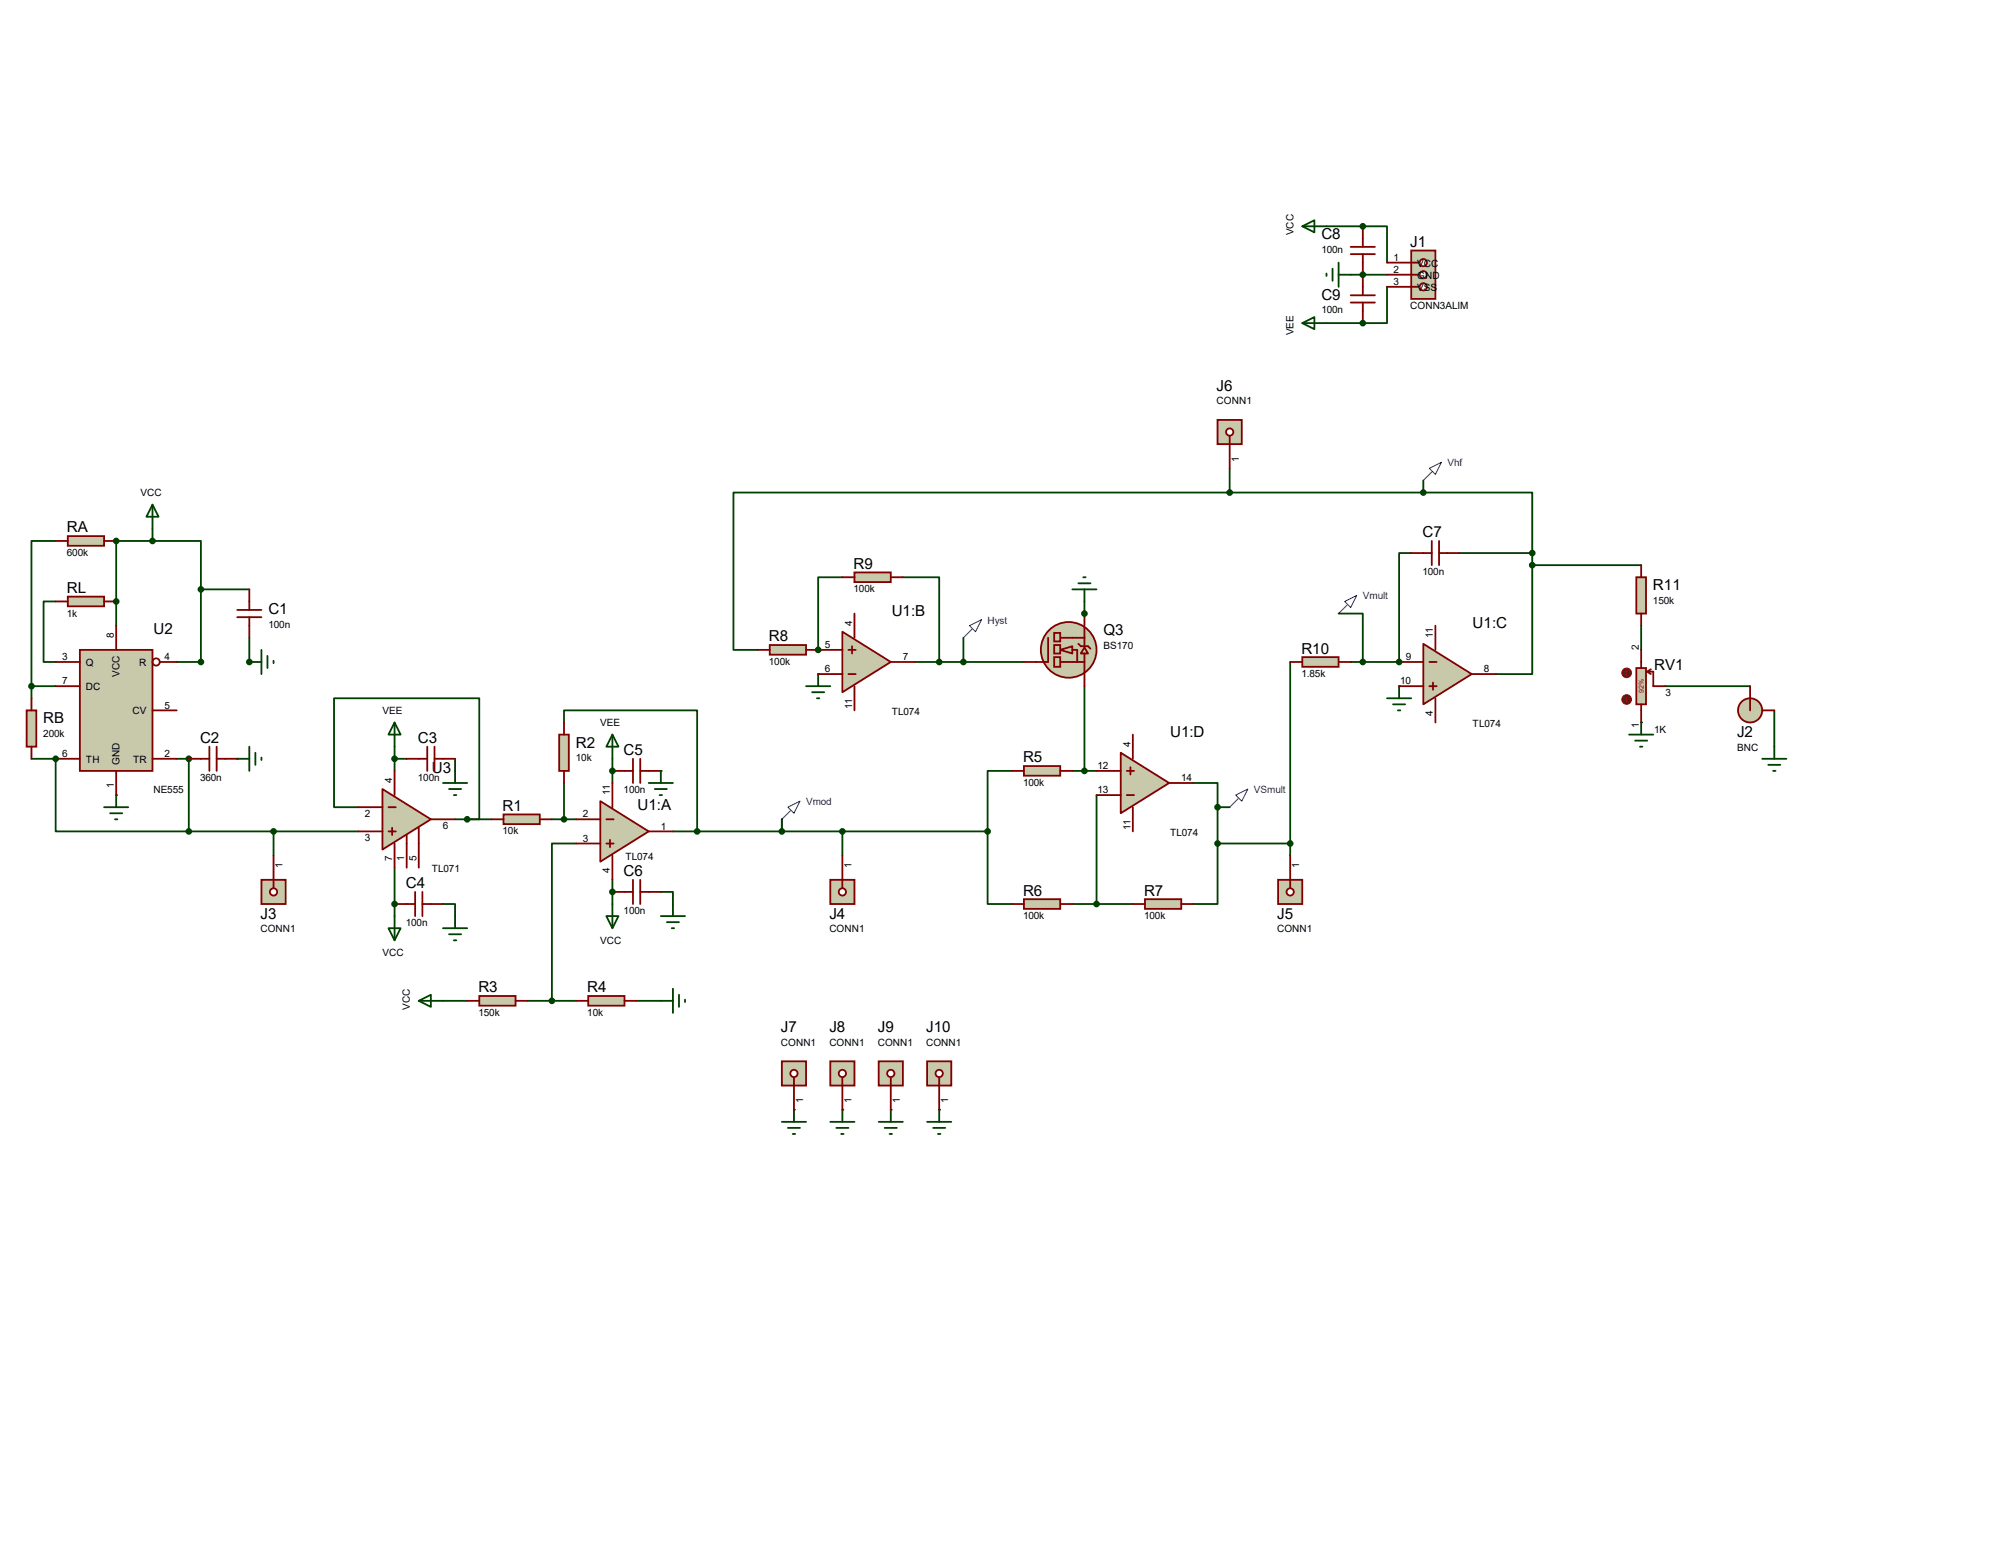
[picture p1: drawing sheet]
<svg xmlns="http://www.w3.org/2000/svg" width="279mm" height="216mm" viewBox="0 0 279 216" stroke-linecap="round" stroke-linejoin="round" font-family="sans-serif">
<g fill="none" stroke="#004000" stroke-width=".25">
<path d="M185.6 31.7h5.1M189 38.4h5.1M190.7 31.7h.1M190.7 31.7h3.4v5M190.7 38.4h.1M185.6 45.2h5.1M190.7 45.2h.1M194.1 40.1v5.1h-3.4M7.8 75.7h-3.4v20.3M16.3 75.7h.1M16.3 75.7v11.8M16.3 75.7h5"/>
<path d="M21.3 75.7h6.8v6.8M21.3 74v1.7M172 68.9h-69.4v22h3.4M172 68.9h27.1M172 65.5v3.4M197.4 77.4h-1.7v15.2M199.1 68.9h15.3v8.5M199.1 67.2v1.7M204.2 77.4h10.2M214.4 79.1v15.2h-5.1M214.4 77.4v1.7M214.4 79.1h15.2"/>
<path d="M4.4 96h3.4M4.4 96v1.7M7.8 84.2h-1.7v8.4h1.7M16.3 84.2h.1M28.1 82.5v10.1h-3.4M28.1 82.5h6.8M34.9 92.6h.1M34.9 89.2v3.4M112.8 96h3.4M113.6 96.9h1.7M114.3 97.7h.3M114.5 94.3h.1"/>
<path d="M114.5 90.9h.1M114.5 94.3v1.7M117.9 80.8h-3.4v10.1M126.3 80.8h5.1v11.8M128 92.6h15.3M134.8 89.2v3.4M151.7 85.9h.1M151.7 84.2v1.7M151.7 96v11.9M180.5 92.6v27.1M187.3 85.9h3.4v6.7M189 92.6h6.7"/>
<path d="M194.1 97.7h3.3M194.9 98.6h1.7M195.6 99.4h.3M195.7 96h.1M195.7 92.6h.1M195.7 96v1.7M229.6 87.5v3.4M233 96h11.9M248.2 99.4v5.1M4.4 106.2h3.4M7.8 106.2h.1M7.8 106.2v10.1h18.6"/>
<path d="M16.3 111.3h.1M24.7 106.2h1.7M26.4 106.2h.1M26.4 116.3h23.7M26.4 106.2v10.1M33.2 106.2h.1M38.3 116.3v3.4M50.1 112.9h-3.4v-15.2h20.4v16.9h-1.7M55.2 106.2h1.7M55.2 104.5v3.4M63.7 114.6h5M63.7 106.2v1.7"/>
<path d="M77.2 114.6h3.4M78.9 101.1v-1.7h18.6v16.9M78.9 109.6v5M80.6 118h-3.4v22M85.7 107.9h.1M85.7 106.2v3.4M92.5 107.9h.1M94.1 116.3h44.1M109.4 114.6v1.7M117.9 116.3v3.4M138.2 116.3v10.2h3.4M141.6 107.9h-3.4v8.4"/>
<path d="M150 107.9h3.4M153.4 111.3v15.2M167 109.6h3.3v3.3M170.3 118v8.5h-3.3M170.3 112.9v5.1M170.3 112.9h1.7M170.3 118h10.2M229.6 101.1h.1M55.2 126.5h.1M55.2 121.4v6.8M62 126.5h1.7v1.7M85.7 124.8h.1"/>
<path d="M85.7 123.1v3.4M92.5 124.8h1.6v1.7M150 126.5h8.5M62 140h3.4M73.8 140h6.8M89.1 140h3.4M111.1 155.3h.1M117.9 155.3h.1M124.6 155.3h.1M131.4 155.3h.1"/>
</g>
<path d="M197.4 77.4h2.9M200.3 75.7v3.4M201.3 75.7v3.4M201.3 77.4h2.9" fill="none" stroke="#800000" stroke-width=".25"/>
<path d="M199.1 90.1l6.8 4.2-6.8 4.3z" fill="#c8c8aa" stroke="#800000" stroke-width=".25"/>
<path d="M195.7 92.6h3.4M195.7 96h3.4M200 92.6h1M200 96h1M200.5 95.5v1M200.8 87.5v3.4M200.8 97.7v3.4M205.9 94.3h3.4" fill="none" stroke="#800000" stroke-width=".25"/>
<path d="M107.7 90.3h5.1v1.3h-5.1z" fill="#c8c8aa" stroke="#800000" stroke-width=".25"/>
<path d="M106 90.9h1.7M112.8 90.9h1.7" fill="none" stroke="#800000" stroke-width=".25"/>
<path d="M117.9 88.4l6.7 4.2-6.7 4.3z" fill="#c8c8aa" stroke="#800000" stroke-width=".25"/>
<path d="M114.5 94.3h3.4M114.5 90.9h3.4M118.7 94.3h1M118.7 90.9h1M119.2 90.4v1M119.5 85.9v3.3M119.5 96v3.4M124.6 92.6h3.4" fill="none" stroke="#800000" stroke-width=".25"/>
<path d="M119.5 80.1h5.1v1.3h-5.1z" fill="#c8c8aa" stroke="#800000" stroke-width=".25"/>
<path d="M117.9 80.8h1.6M124.6 80.8h1.7" fill="none" stroke="#800000" stroke-width=".25"/>
<path d="M182.2 91.9h5.1v1.4h-5.1z" fill="#c8c8aa" stroke="#800000" stroke-width=".25"/>
<path d="M180.5 92.6h1.7M187.3 92.6h1.7" fill="none" stroke="#800000" stroke-width=".25"/>
<g fill="#004000" stroke="#004000" stroke-width=".25">
<circle cx="114.5" cy="90.9" r=".34"/>
<circle cx="195.7" cy="92.6" r=".34"/>
<circle cx="214.4" cy="77.4" r=".34"/>
</g>
<path d="M14.6 112.9h3.3M15.4 113.8h1.7M16.1 114.6h.3M16.3 111.3v1.6M85.7 102.8l.8 1.7h-1.7zM85.7 102.8v3.4M84.8 128.2h1.7l-.8 1.7zM85.7 126.5v3.4" fill="none" stroke="#004000" stroke-width=".25"/>
<path d="M11.2 90.9h10.1v17h-10.1z" fill="#c8c8aa" stroke="#800000" stroke-width=".25"/>
<g fill="none" stroke="#800000" stroke-width=".25">
<path d="M7.8 92.6h3.4M7.8 96h3.4M16.3 87.5v3.4M21.3 99.4h3.4M22.4 92.6h2.3M7.8 106.2h3.4M16.3 107.9v3.4M21.3 106.2h3.4"/>
<circle cx="21.8" cy="92.6" r=".51"/>
</g>
<path d="M9.5 75h5.1v1.4h-5.1z" fill="#c8c8aa" stroke="#800000" stroke-width=".25"/>
<path d="M7.8 75.7h1.7M14.6 75.7h1.7" fill="none" stroke="#800000" stroke-width=".25"/>
<path d="M3.7 99.4h1.4v5.1h-1.4z" fill="#c8c8aa" stroke="#800000" stroke-width=".25"/>
<path d="M4.4 97.7v1.7M4.4 104.5v1.7" fill="none" stroke="#800000" stroke-width=".25"/>
<path d="M9.5 83.5h5.1v1.3h-5.1z" fill="#c8c8aa" stroke="#800000" stroke-width=".25"/>
<path d="M7.8 84.2h1.7M14.6 84.2h1.7M26.4 106.2h2.9M29.3 104.5v3.4M30.3 104.5v3.4M30.3 106.2h2.9" fill="none" stroke="#800000" stroke-width=".25"/>
<path d="M21.3 70.6l.9 1.7h-1.7zM21.3 70.6v3.4M34.9 92.6h1.7M36.6 90.9v3.4M37.4 91.8v1.7M38.3 92.5v.3M33.2 106.2h1.7M34.9 104.5v3.4M35.7 105.3v1.7M36.6 106v.3" fill="none" stroke="#004000" stroke-width=".25"/>
<g fill="#004000" stroke="#004000" stroke-width=".25">
<circle cx="7.8" cy="106.2" r=".34"/>
<circle cx="26.4" cy="106.2" r=".34"/>
<circle cx="4.4" cy="96" r=".34"/>
<circle cx="16.3" cy="84.2" r=".34"/>
<circle cx="28.1" cy="92.6" r=".34"/>
<circle cx="16.3" cy="75.7" r=".34"/>
<circle cx="28.1" cy="82.5" r=".34"/>
<circle cx="190.7" cy="92.6" r=".34"/>
</g>
<path d="M200 65.5l1.7-.8-.9 1.7zM200.3 66l-1.2 1.2M188.1 84.2l1.7-.9-.8 1.7zM188.5 84.7l-1.2 1.2" fill="none" stroke="#0000c0" stroke-width=".14"/>
<path d="M143.3 107.2h5v1.3h-5z" fill="#c8c8aa" stroke="#800000" stroke-width=".25"/>
<path d="M141.6 107.9h1.7M148.3 107.9h1.7" fill="none" stroke="#800000" stroke-width=".25"/>
<path d="M156.8 105.3l6.8 4.3-6.8 4.2z" fill="#c8c8aa" stroke="#800000" stroke-width=".25"/>
<path d="M153.4 111.3h3.4M153.4 107.9h3.4M157.6 111.3h1.1M157.6 107.9h1.1M158.2 107.4v1M158.5 102.8v3.4M158.5 112.9v3.4M163.6 109.6h3.4" fill="none" stroke="#800000" stroke-width=".25"/>
<path d="M160.2 125.8h5.1v1.4h-5.1z" fill="#c8c8aa" stroke="#800000" stroke-width=".25"/>
<path d="M158.5 126.5h1.7M165.3 126.5h1.7" fill="none" stroke="#800000" stroke-width=".25"/>
<path d="M172.9 111.3l1.7-.9-.9 1.7zM173.2 111.8l-1.2 1.1" fill="none" stroke="#0000c0" stroke-width=".14"/>
<path d="M143.3 125.8h5v1.4h-5z" fill="#c8c8aa" stroke="#800000" stroke-width=".25"/>
<path d="M141.6 126.5h1.7M148.3 126.5h1.7" fill="none" stroke="#800000" stroke-width=".25"/>
<g fill="#004000" stroke="#004000" stroke-width=".25">
<circle cx="153.4" cy="126.5" r=".34"/>
<circle cx="151.7" cy="107.9" r=".34"/>
<circle cx="131.4" cy="92.6" r=".34"/>
</g>
<path d="M150 82.5h3.4M150.9 81.6h1.7M151.6 80.8h.3M151.7 82.5v1.7" fill="none" stroke="#004000" stroke-width=".25"/>
<g fill="#c8c8aa" stroke="#800000" stroke-width=".25">
<path d="M148.3 90.9l1.7-.5v1z"/>
<circle cx="149.5" cy="90.9" r="3.9"/>
</g>
<path d="M146.6 89.2v3.4h-1.7M148.3 92.6h3.4M148.3 89.2h3.4M150 90.9h.7v1.7" fill="none" stroke="#800000" stroke-width=".25"/>
<path d="M151.7 90.6l.5 .8h-1z" fill="#c8c8aa" stroke="#800000" stroke-width=".25"/>
<path d="M150.9 90.1l.3 .3h1l.4 .4M151.7 87.7v2.7M151.7 91.4v2.9" fill="none" stroke="#800000" stroke-width=".25"/>
<g fill="#c8c8aa" stroke="#800000" stroke-width=".25">
<path d="M147.5 88.6h.8v1.1h-.8z"/>
<path d="M147.5 91.9h.8v1.4h-.8z"/>
<path d="M147.5 90.3h.8v1.1h-.8z"/>
</g>
<path d="M143.3 92.6h1.6M151.7 85.9v1.6M151.7 94.3v1.7" fill="none" stroke="#800000" stroke-width=".25"/>
<g fill="#004000" stroke="#004000" stroke-width=".25">
<circle cx="138.2" cy="116.3" r=".34"/>
<circle cx="151.7" cy="85.9" r=".34"/>
</g>
<path d="M84 112.1l6.8 4.2-6.8 4.3z" fill="#c8c8aa" stroke="#800000" stroke-width=".25"/>
<path d="M80.6 114.6h3.4M80.6 118h3.4M84.8 114.6h1.1M84.8 118h1.1M85.3 117.5v1M85.7 109.6v3.3M85.7 119.7v3.4M90.8 116.3h3.3" fill="none" stroke="#800000" stroke-width=".25"/>
<path d="M70.4 114h5.1v1.3h-5.1z" fill="#c8c8aa" stroke="#800000" stroke-width=".25"/>
<path d="M68.7 114.6h1.7M75.5 114.6h1.7" fill="none" stroke="#800000" stroke-width=".25"/>
<path d="M78.2 102.8h1.4v5.1h-1.4z" fill="#c8c8aa" stroke="#800000" stroke-width=".25"/>
<path d="M78.9 101.1v1.7M78.9 107.9v1.7" fill="none" stroke="#800000" stroke-width=".25"/>
<g fill="#004000" stroke="#004000" stroke-width=".25">
<circle cx="78.9" cy="114.6" r=".34"/>
<circle cx="97.5" cy="116.3" r=".34"/>
<circle cx="170.3" cy="118" r=".34"/>
<circle cx="109.4" cy="116.3" r=".34"/>
<circle cx="170.3" cy="112.9" r=".34"/>
<circle cx="199.1" cy="68.9" r=".34"/>
<circle cx="134.8" cy="92.6" r=".34"/>
</g>
<path d="M135.6 87.5l1.7-.8-.8 1.7zM136 88.1l-1.2 1.1M110.2 112.9l1.7-.8-.8 1.7zM110.6 113.5l-1.2 1.1" fill="none" stroke="#0000c0" stroke-width=".14"/>
<path d="M58.6 140l1.7-.8v1.7zM58.6 140h3.4" fill="none" stroke="#004000" stroke-width=".25"/>
<path d="M67.1 139.4h5v1.3h-5z" fill="#c8c8aa" stroke="#800000" stroke-width=".25"/>
<path d="M65.4 140h1.7M72.1 140h1.7" fill="none" stroke="#800000" stroke-width=".25"/>
<path d="M82.3 139.4h5.1v1.3h-5.1z" fill="#c8c8aa" stroke="#800000" stroke-width=".25"/>
<path d="M80.6 140h1.7M87.4 140h1.7" fill="none" stroke="#800000" stroke-width=".25"/>
<path d="M227.9 102.8h3.4M228.8 103.6h1.7M229.4 104.5h.4M229.6 101.1v1.7M94.1 138.3v3.4M95 139.2v1.7M95.8 139.9v.3M92.5 140h1.6" fill="none" stroke="#004000" stroke-width=".25"/>
<circle cx="77.2" cy="140" r=".34" fill="#004000" stroke="#004000" stroke-width=".25"/>
<path d="M228.9 80.8h1.4v5.1h-1.4z" fill="#c8c8aa" stroke="#800000" stroke-width=".25"/>
<path d="M229.6 79.1v1.7M229.6 85.9v1.6" fill="none" stroke="#800000" stroke-width=".25"/>
<path d="M228.9 93.5h1.4v5.1h-1.4z" fill="#c8c8aa" stroke="#800000" stroke-width=".25"/>
<path d="M229.6 90.9v2.6M229.6 98.6v2.5M230.5 94l.5 .3M230.5 94h.8v2h1.7M231 93.6l-.5 .4" fill="none" stroke="#800000" stroke-width=".25"/>
<circle cx="227.6" cy="94.1" r=".68" fill="#400000" stroke="#f00" stroke-width=".14"/>
<path d="M227.6 93.8l-.2 .2M227.6 93.8l.2 .2M227.6 93.8v.7" fill="none" stroke="#f00" stroke-width=".14"/>
<circle cx="227.6" cy="97.9" r=".68" fill="#400000" stroke="#f00" stroke-width=".14"/>
<path d="M227.4 98l.2 .2M227.6 97.5v.7M227.8 98l-.2 .2" fill="none" stroke="#f00" stroke-width=".14"/>
<g fill="#004000" stroke="#004000" stroke-width=".25">
<circle cx="214.4" cy="79.1" r=".34"/>
<circle cx="85.7" cy="124.8" r=".34"/>
<circle cx="85.7" cy="107.9" r=".34"/>
<circle cx="34.9" cy="92.6" r=".34"/>
</g>
<path d="M33.2 86.4h3.4M33.2 85.3h3.4M34.9 82.5v2.8M34.9 86.4v2.8M85.7 107.9h2.9M88.6 106.2v3.4M89.6 106.2v3.4M89.6 107.9h2.9M85.7 124.8h2.9M88.6 123.1v3.4M89.6 123.1v3.4M89.6 124.8h2.9" fill="none" stroke="#800000" stroke-width=".25"/>
<path d="M90.8 109.6h3.3M91.6 110.4h1.7M92.3 111.3h.3M92.5 107.9v1.7M92.5 128.2h3.3M93.3 129h1.7M94 129.9h.3M94.1 126.5v1.7" fill="none" stroke="#004000" stroke-width=".25"/>
<path d="M53.5 110.4l6.8 4.2-6.8 4.3z" fill="#c8c8aa" stroke="#800000" stroke-width=".25"/>
<g fill="none" stroke="#800000" stroke-width=".25">
<path d="M50.1 112.9h3.4M50.1 116.3h3.4M54.4 112.9h1M54.4 116.3h1M54.9 115.8v1M55.2 107.9v3.4M55.2 118v3.4M56.9 116.8v4.6M56.9 106.2h2.9M58.6 115.8v5.6M59.8 104.5v3.4M60.3 114.6h3.4"/>
<path d="M60.8 104.5v3.4M60.8 106.2h2.9M55.2 126.5h2.9M58.1 124.8v3.4M59.1 124.8v3.4M59.1 126.5h2.9"/>
</g>
<g fill="#004000" stroke="#004000" stroke-width=".25">
<circle cx="65.4" cy="114.6" r=".34"/>
<circle cx="55.2" cy="126.5" r=".34"/>
<circle cx="55.2" cy="106.2" r=".34"/>
<circle cx="26.4" cy="116.3" r=".34"/>
</g>
<path d="M55.2 101.1l.8 1.7h-1.6zM55.2 101.1v3.4M62 109.6h3.4M62.8 110.4h1.7M63.5 111.3h.3M63.7 107.9v1.7M54.4 129.9h1.6l-.8 1.7zM55.2 128.2v3.4M62 129.9h3.4M62.8 130.7h1.7M63.5 131.6h.3M63.7 128.2v1.7" fill="none" stroke="#004000" stroke-width=".25"/>
<path d="M197.4 35.1h3.4v6.7h-3.4z" fill="#c8c8aa" stroke="#800000" stroke-width=".25"/>
<path d="M197.4 36.7h1.2" fill="none" stroke="#800000" stroke-width=".25"/>
<circle cx="199.1" cy="36.7" r=".51" fill="#fff" stroke="#800000" stroke-width=".25"/>
<path d="M197.4 38.4h1.2" fill="none" stroke="#800000" stroke-width=".25"/>
<circle cx="199.1" cy="38.4" r=".51" fill="#fff" stroke="#800000" stroke-width=".25"/>
<path d="M197.4 40.1h1.2" fill="none" stroke="#800000" stroke-width=".25"/>
<circle cx="199.1" cy="40.1" r=".51" fill="#fff" stroke="#800000" stroke-width=".25"/>
<path d="M194.1 36.7h3.3M194.1 38.4h3.3M194.1 40.1h3.3" fill="none" stroke="#800000" stroke-width=".25"/>
<path d="M182.2 31.7l1.7-.9v1.7zM182.2 31.7h3.4M185.6 38.3v.3M186.4 37.6v1.7M187.3 38.4h1.7M187.3 36.7v3.4M182.2 45.2l1.7-.8v1.7zM182.2 45.2h3.4" fill="none" stroke="#004000" stroke-width=".25"/>
<circle cx="244.9" cy="99.4" r="1.69" fill="#c8c8aa" stroke="#800000" stroke-width=".25"/>
<path d="M189 35.6h3.4M189 34.5h3.4M190.7 31.7v2.8M190.7 35.6v5.7M189 42.3h3.4M189 41.3h3.4M190.7 42.3v2.9M244.9 96v3.4M246.5 99.4h1.7" fill="none" stroke="#800000" stroke-width=".25"/>
<path d="M246.5 106.2h3.4M247.4 107h1.7M248.1 107.9h.3M248.2 104.5v1.7" fill="none" stroke="#004000" stroke-width=".25"/>
<g fill="#004000" stroke="#004000" stroke-width=".25">
<circle cx="190.7" cy="31.7" r=".34"/>
<circle cx="190.7" cy="38.4" r=".34"/>
<circle cx="190.7" cy="45.2" r=".34"/>
<circle cx="21.3" cy="75.7" r=".34"/>
</g>
<path d="M36.6 123.1h3.4v3.4h-3.4z" fill="#c8c8aa" stroke="#800000" stroke-width=".25"/>
<path d="M38.3 123.1v1.2" fill="none" stroke="#800000" stroke-width=".25"/>
<circle cx="38.3" cy="124.8" r=".51" fill="#fff" stroke="#800000" stroke-width=".25"/>
<path d="M38.3 119.7v3.4" fill="none" stroke="#800000" stroke-width=".25"/>
<path d="M116.2 123.1h3.3v3.4h-3.3z" fill="#c8c8aa" stroke="#800000" stroke-width=".25"/>
<path d="M117.9 123.1v1.2" fill="none" stroke="#800000" stroke-width=".25"/>
<circle cx="117.9" cy="124.8" r=".51" fill="#fff" stroke="#800000" stroke-width=".25"/>
<path d="M117.9 119.7v3.4" fill="none" stroke="#800000" stroke-width=".25"/>
<path d="M178.8 123.1h3.4v3.4h-3.4z" fill="#c8c8aa" stroke="#800000" stroke-width=".25"/>
<path d="M180.5 123.1v1.2" fill="none" stroke="#800000" stroke-width=".25"/>
<circle cx="180.5" cy="124.8" r=".51" fill="#fff" stroke="#800000" stroke-width=".25"/>
<path d="M180.5 119.7v3.4" fill="none" stroke="#800000" stroke-width=".25"/>
<path d="M170.3 58.8h3.4v3.3h-3.4z" fill="#c8c8aa" stroke="#800000" stroke-width=".25"/>
<path d="M172 61v1.1" fill="none" stroke="#800000" stroke-width=".25"/>
<circle cx="172" cy="60.5" r=".51" fill="#fff" stroke="#800000" stroke-width=".25"/>
<path d="M172 62.1v3.4" fill="none" stroke="#800000" stroke-width=".25"/>
<g fill="#004000" stroke="#004000" stroke-width=".25">
<circle cx="172" cy="68.9" r=".34"/>
<circle cx="180.5" cy="118" r=".34"/>
<circle cx="117.9" cy="116.3" r=".34"/>
<circle cx="38.3" cy="116.3" r=".34"/>
</g>
<path d="M109.4 157h3.4M110.2 157.8h1.7M110.9 158.7h.4M111.1 155.3v1.7" fill="none" stroke="#004000" stroke-width=".25"/>
<path d="M109.4 148.5h3.4v3.4h-3.4z" fill="#c8c8aa" stroke="#800000" stroke-width=".25"/>
<path d="M111.1 150.7v1.2" fill="none" stroke="#800000" stroke-width=".25"/>
<circle cx="111.1" cy="150.2" r=".51" fill="#fff" stroke="#800000" stroke-width=".25"/>
<path d="M111.1 151.9v3.4" fill="none" stroke="#800000" stroke-width=".25"/>
<path d="M116.2 157h3.3M117 157.8h1.7M117.7 158.7h.3M117.9 155.3v1.7" fill="none" stroke="#004000" stroke-width=".25"/>
<path d="M116.2 148.5h3.3v3.4h-3.3z" fill="#c8c8aa" stroke="#800000" stroke-width=".25"/>
<path d="M117.9 150.7v1.2" fill="none" stroke="#800000" stroke-width=".25"/>
<circle cx="117.9" cy="150.2" r=".51" fill="#fff" stroke="#800000" stroke-width=".25"/>
<path d="M117.9 151.9v3.4" fill="none" stroke="#800000" stroke-width=".25"/>
<path d="M122.9 157h3.4M123.8 157.8h1.7M124.5 158.7h.3M124.6 155.3v1.7" fill="none" stroke="#004000" stroke-width=".25"/>
<path d="M122.9 148.5h3.4v3.4h-3.4z" fill="#c8c8aa" stroke="#800000" stroke-width=".25"/>
<path d="M124.6 150.7v1.2" fill="none" stroke="#800000" stroke-width=".25"/>
<circle cx="124.6" cy="150.2" r=".51" fill="#fff" stroke="#800000" stroke-width=".25"/>
<path d="M124.6 151.9v3.4" fill="none" stroke="#800000" stroke-width=".25"/>
<path d="M129.7 157h3.4M130.6 157.8h1.6M131.2 158.7h.4M131.4 155.3v1.7" fill="none" stroke="#004000" stroke-width=".25"/>
<path d="M129.7 148.5h3.4v3.4h-3.4z" fill="#c8c8aa" stroke="#800000" stroke-width=".25"/>
<path d="M131.4 150.7v1.2" fill="none" stroke="#800000" stroke-width=".25"/>
<circle cx="131.4" cy="150.2" r=".51" fill="#fff" stroke="#800000" stroke-width=".25"/>
<path d="M131.4 151.9v3.4" fill="none" stroke="#800000" stroke-width=".25"/>
<g font-size="2.1">
<text x="184.9" y="33.5">C8</text>
<text x="197.3" y="34.5">J1</text>
<text x="184.9" y="42">C9</text>
<text x="170.2" y="54.7">J6</text>
<text x="9.4" y="74.5">RA</text>
<text x="199" y="75.2">C7</text>
<text x="9.4" y="83">RL</text>
<text x="119.4" y="79.6">R9</text>
<text x="231.3" y="82.6">R11</text>
<text x="21.5" y="88.7">U2</text>
<text x="37.5" y="86">C1</text>
<text x="107.6" y="89.7">R8</text>
<text x="124.8" y="86.2">U1:B</text>
<text x="154.4" y="88.9">Q3</text>
<text x="206" y="87.9">U1:C</text>
<text x="182.1" y="91.4">R10</text>
<text x="231.4" y="93.8">RV1</text>
<text x="6.1" y="101.2">RB</text>
<text x="28" y="104">C2</text>
<text x="58.5" y="104">C3</text>
<text x="80.6" y="104.6">R2</text>
<text x="87.2" y="105.7">C5</text>
<text x="143.1" y="106.7">R5</text>
<text x="163.7" y="103.1">U1:D</text>
<text x="243" y="103.2">J2</text>
<text x="60.4" y="108.2">U3</text>
<text x="70.3" y="113.5">R1</text>
<text x="89.2" y="113.3">U1:A</text>
<text x="56.8" y="124.3">C4</text>
<text x="87.2" y="122.6">C6</text>
<text x="143.1" y="125.3">R6</text>
<text x="160.1" y="125.3">R7</text>
<text x="36.4" y="128.6">J3</text>
<text x="116" y="128.6">J4</text>
<text x="178.7" y="128.6">J5</text>
<text x="66.9" y="138.9">R3</text>
<text x="82.2" y="138.9">R4</text>
<text x="109.3" y="144.4">J7</text>
<text x="116" y="144.4">J8</text>
<text x="122.8" y="144.4">J9</text>
<text x="129.6" y="144.4">J10</text>
</g>
<g font-size="1.4">
<text x="181" y="32.9" transform="rotate(-90 181 32.9)">VCC</text>
<text x="184.9" y="35.4">100n</text>
<text x="195" y="36.5">1</text>
<text x="195" y="38.2">2</text>
<text x="195" y="39.9">3</text>
<text x="198.3" y="37.3">VCC</text>
<text x="198.3" y="39">GND</text>
<text x="198.3" y="40.7">VSS</text>
<text x="181" y="46.9" transform="rotate(-90 181 46.9)">VEE</text>
<text x="184.9" y="43.9">100n</text>
<text x="197.3" y="43.3">CONN3ALIM</text>
<text x="170.2" y="56.6">CONN1</text>
<text x="173.3" y="64.6" transform="rotate(-90 173.3 64.6)">1</text>
<text x="19.6" y="69.5">VCC</text>
<text x="9.4" y="77.8">600k</text>
<text x="119.4" y="82.9">100k</text>
<text x="199" y="80.5">100n</text>
<text x="9.4" y="86.3">1k</text>
<text x="15.9" y="89.2" transform="rotate(-90 15.9 89.2)">8</text>
<text x="37.5" y="87.9">100n</text>
<text x="119.2" y="87.5" transform="rotate(-90 119.2 87.5)">4</text>
<text x="200.5" y="89.2" transform="rotate(-90 200.5 89.2)">11</text>
<text x="231.3" y="84.5">150k</text>
<text x="8.7" y="95.8">7</text>
<text x="8.7" y="92.4">3</text>
<text x="12" y="93.2">Q</text>
<text x="16.7" y="94.7" transform="rotate(-90 16.7 94.7)">VCC</text>
<text x="19.5" y="93.2">R</text>
<text x="23" y="92.4">4</text>
<text x="107.6" y="93">100k</text>
<text x="115.4" y="90.7">5</text>
<text x="115.4" y="94.1">6</text>
<text x="126.3" y="92.4">7</text>
<text x="154.4" y="90.8">BS170</text>
<text x="182.1" y="94.7">1.85k</text>
<text x="195.9" y="95.8">10</text>
<text x="196.7" y="92.4">9</text>
<text x="207.6" y="94.1">8</text>
<text x="229.3" y="90.9" transform="rotate(-90 229.3 90.9)">2</text>
<text x="12" y="96.6">DC</text>
<text x="18.5" y="99.9">CV</text>
<text x="23" y="99.1">5</text>
<text x="53.5" y="99.9">VEE</text>
<text x="84" y="101.6">VEE</text>
<text x="119.2" y="99.1" transform="rotate(-90 119.2 99.1)">11</text>
<text x="124.8" y="100">TL074</text>
<text x="200.5" y="100.2" transform="rotate(-90 200.5 100.2)">4</text>
<text x="206" y="101.7">TL074</text>
<text x="229.3" y="101.9" transform="rotate(-90 229.3 101.9)">1</text>
<text x="233" y="97.3">3</text>
<text x="6.1" y="103.1">200k</text>
<text x="8.7" y="105.9">6</text>
<text x="12" y="106.7">TH</text>
<text x="16.7" y="107" transform="rotate(-90 16.7 107)">GND</text>
<text x="18.6" y="106.7">TR</text>
<text x="23" y="105.9">2</text>
<text x="80.6" y="106.5">10k</text>
<text x="153.5" y="107.6">12</text>
<text x="158.2" y="104.5" transform="rotate(-90 158.2 104.5)">4</text>
<text x="231.4" y="102.5">1K</text>
<text x="243" y="105.1">BNC</text>
<text x="15.9" y="110.3" transform="rotate(-90 15.9 110.3)">1</text>
<text x="21.5" y="111">NE555</text>
<text x="28" y="109.3">360n</text>
<text x="54.9" y="109.6" transform="rotate(-90 54.9 109.6)">4</text>
<text x="58.5" y="109.3">100n</text>
<text x="85.3" y="111.3" transform="rotate(-90 85.3 111.3)">11</text>
<text x="87.2" y="111">100n</text>
<text x="143.1" y="110">100k</text>
<text x="153.5" y="111">13</text>
<text x="165.3" y="109.3">14</text>
<text x="51.1" y="117.6">3</text>
<text x="51.1" y="114.3">2</text>
<text x="62" y="116">6</text>
<text x="70.3" y="116.8">10k</text>
<text x="81.5" y="117.8">3</text>
<text x="81.5" y="114.4">2</text>
<text x="92.5" y="116.1">1</text>
<text x="158.2" y="116.1" transform="rotate(-90 158.2 116.1)">11</text>
<text x="163.7" y="116.9">TL074</text>
<text x="39.5" y="121.4" transform="rotate(-90 39.5 121.4)">1</text>
<text x="54.9" y="120.5" transform="rotate(-90 54.9 120.5)">7</text>
<text x="56.6" y="120.5" transform="rotate(-90 56.6 120.5)">1</text>
<text x="58.2" y="120.5" transform="rotate(-90 58.2 120.5)">5</text>
<text x="60.4" y="122">TL071</text>
<text x="85.3" y="122.2" transform="rotate(-90 85.3 122.2)">4</text>
<text x="87.5" y="120.3">TL074</text>
<text x="119.1" y="121.4" transform="rotate(-90 119.1 121.4)">1</text>
<text x="181.8" y="121.4" transform="rotate(-90 181.8 121.4)">1</text>
<text x="36.4" y="130.5">CONN1</text>
<text x="56.8" y="129.6">100n</text>
<text x="87.2" y="127.9">100n</text>
<text x="116" y="130.5">CONN1</text>
<text x="143.1" y="128.6">100k</text>
<text x="160.1" y="128.6">100k</text>
<text x="178.7" y="130.5">CONN1</text>
<text x="53.5" y="133.8">VCC</text>
<text x="84" y="132.1">VCC</text>
<text x="57.4" y="141.3" transform="rotate(-90 57.4 141.3)">VCC</text>
<text x="66.9" y="142.2">150k</text>
<text x="82.2" y="142.2">10k</text>
<text x="109.3" y="146.3">CONN1</text>
<text x="116" y="146.3">CONN1</text>
<text x="122.8" y="146.3">CONN1</text>
<text x="129.6" y="146.3">CONN1</text>
<text x="112.4" y="154.3" transform="rotate(-90 112.4 154.3)">1</text>
<text x="119.1" y="154.3" transform="rotate(-90 119.1 154.3)">1</text>
<text x="125.9" y="154.3" transform="rotate(-90 125.9 154.3)">1</text>
<text x="132.7" y="154.3" transform="rotate(-90 132.7 154.3)">1</text>
</g>
<g font-size="1.4" fill="#0000c0">
<text x="202.5" y="65.2">Vhf</text>
<text x="190.7" y="83.9">Vmult</text>
<text x="138.2" y="87.2">Hyst</text>
<text x="112.8" y="112.6">Vmod</text>
<text x="175.4" y="111">VSmult</text>
</g>
<text font-size="1" fill="#c00000" x="230" y="97" transform="rotate(-90 230 97)">92%</text>
</svg>
